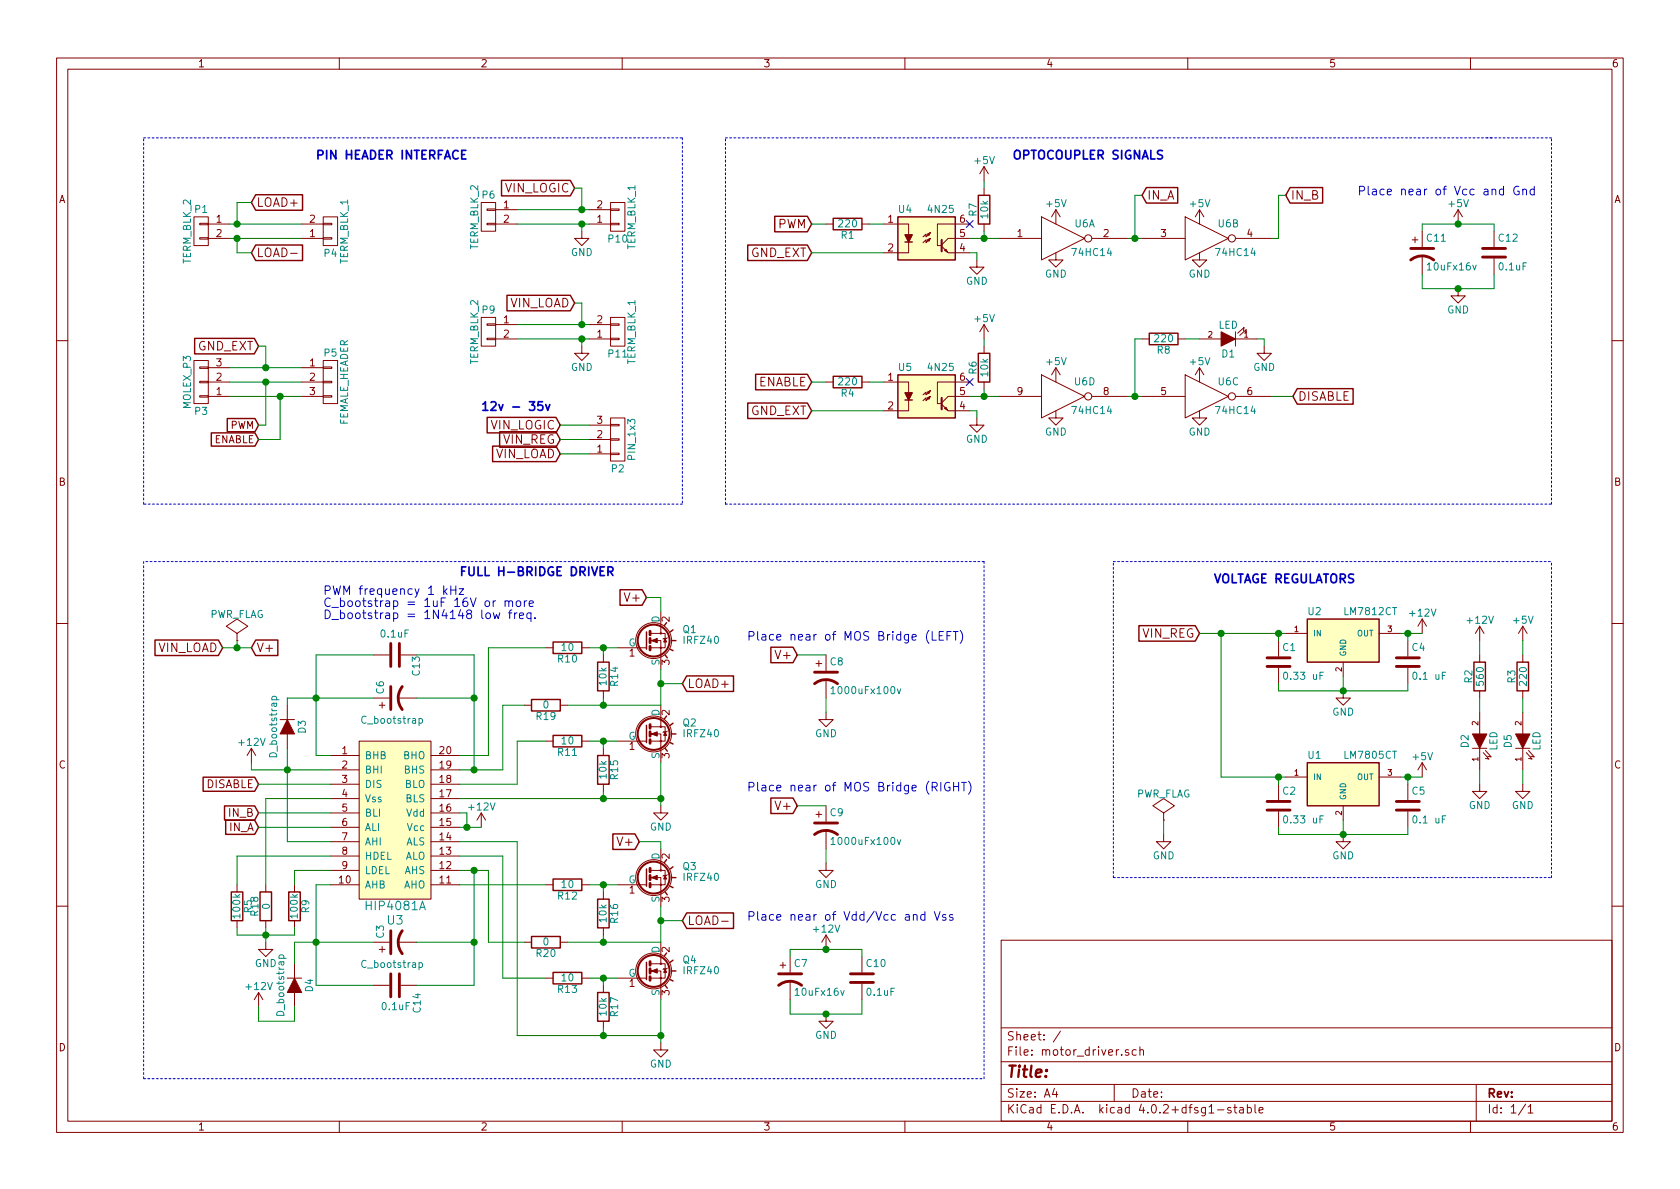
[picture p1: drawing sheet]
<svg xmlns="http://www.w3.org/2000/svg" width="297mm" height="210mm" viewBox="0 0 297 210" stroke-linecap="round" stroke-linejoin="round" font-family="sans-serif">
<g fill="none" stroke="#840000" stroke-width=".18">
<path d="M10 10.3h277v189.9h-277zM12 12.2h273v186.1h-273zM60 10.3v1.9M110 10.3v1.9M160 10.3v1.9M210 10.3v1.9M260 10.3v1.9M34.3 38.3h2.5v5.1h-2.5zM35.3 39.5h1.5v.2h-1.5zM36.8 39.6h3.8M53.3 39.6h3.8M57.1 39.5h1.6v.2h-1.6z"/>
<path d="M57.1 38.3h2.6v5.1h-2.6zM85.1 35.8h2.5v5.1h-2.5zM86.1 39.5h1.5v.2h-1.5zM86.1 37h1.5v.2h-1.5zM87.6 39.6h3.8M87.6 37.1h3.8M104.1 39.6h3.8M104.1 37.1h3.8M107.9 37h1.6v.2h-1.6zM107.9 39.5h1.6v.2h-1.6zM107.9 35.8h2.6v5.1h-2.6zM146 39.6h1.3"/>
<path d="M152.4 39.6h1.3M156.2 39.6h4.5v5.1h-4.5M171.4 39.6h-5.7v3.8h.7M174 29.5l-.8 1.2M174 29.5v2.5M174 33.3v1.2M174 39.6v1.3M174 29.5l.8 1.2M184.1 38.3l7.7 3.9-7.7 3.8zM186.7 37.1l-.8 1.2M186.7 37.1v2.5M186.7 37.1l.8 1.2"/>
<path d="M209.5 38.3l7.7 3.9-7.7 3.8zM212.1 37.1l-.8 1.2M212.1 37.1v2.5M212.1 37.1l.8 1.2M257.8 37.1l-.8 1.2M257.8 37.1v2.5M257.8 37.1l.8 1.2M35.3 42h1.5v.3h-1.5zM36.8 42.2h3.8M51.4 44.8h1.2M53.3 42.2h3.8M57.1 42h1.6v.3h-1.6z"/>
<path d="M85.1 56.1h2.5v5.1h-2.5zM86.1 59.8h1.5v.3h-1.5zM86.1 57.3h1.5v.2h-1.5zM87.6 59.9h3.8M87.6 57.4h3.8M102.9 40.9v1.3h1.2l-1.2 1.2-1.3-1.2h1.3M104.1 59.9h3.8M104.1 57.4h3.8M107.9 57.3h1.6v.2h-1.6zM107.9 59.8h1.6v.3h-1.6zM107.9 56.1h2.6v5.1h-2.6zM164 41.4l.5-.3-.3 .6z"/>
<path d="M164.5 41.1l-.8 .8v-.5l-.5 .5M164.5 42.2l-.3 .5-.2-.3 .5-.2-.8 .7v-.5l-.5 .5M166.5 43.6l1.1 1.1h3.8M167 44.3l.3-.2 .2 .5zM171.4 42.2h-3.8l-1.1 1.1M172.7 46v1.2h1.3l-1.3 1.3-1.3-1.3h1.3M174 57.4v2.5M174 57.4l-.8 1.3M174 57.4l.8 1.3M176.5 42.2h7.6M186.7 44.7v1.3h1.3l-1.3 1.2-1.3-1.2h1.3M193 42.2h6.4"/>
<path d="M201.9 42.2h7.6M201.9 59.9h1.3M208.3 59.9h1.2M212.1 44.7v1.3h1.3l-1.3 1.2-1.3-1.2h1.3M212.1 59.9h3.8M218.4 42.2h6.4M218.4 59.9h3.8M218.4 58.7v2.5M219.8 58.5l.2-.6-1.2 1M220.2 58.9l.1-.6-1.1 1M249.7 42.4h1M250.2 41.9v1"/>
<path d="M251.5 40.9v2.8M251.5 45.2v3.3M257.8 51v1.3h1.3l-1.3 1.3-1.3-1.3h1.3M264.2 40.9v2.8M264.2 45.7v2.8M10 60.2h2M34.3 63.7h2.5v7.7h-2.5zM35.3 64.9h1.5v.2h-1.5zM35.3 67.4h1.5v.3h-1.5zM35.3 70h1.5v.2h-1.5zM36.8 70.1h3.8M36.8 67.6h3.8"/>
<path d="M36.8 65h3.8M53.3 70.1h3.8M53.3 67.6h3.8M53.3 65h3.8M57.1 70h1.6v.2h-1.6zM57.1 67.4h1.6v.3h-1.6zM57.1 64.9h1.6v.2h-1.6zM57.1 63.7h2.6v7.7h-2.6zM102.9 61.2v1.3h1.2l-1.2 1.2-1.3-1.2h1.3M104.1 77.7h3.8M104.1 75.2h3.8M107.9 75.1h1.6v.2h-1.6z"/>
<path d="M107.9 77.6h1.6v.2h-1.6zM107.9 73.9h2.6v7.6h-2.6zM146 67.6h1.3M152.4 67.6h1.3M156.2 67.6h4.5v5h-4.5M164 69.3l.5-.2-.3 .5zM164.5 69.1l-.8 .7v-.5l-.5 .5M164.5 70.1l-.3 .5-.2-.2 .5-.3-.8 .8v-.5l-.5 .5M166.5 71.5l1.1 1.1h3.8M167 72.3l.3-.3 .2 .5zM171.4 67.6h-5.7v3.8h.7M171.4 70.1h-3.8l-1.1 1.1"/>
<path d="M172.7 73.9v1.3h1.3l-1.3 1.2-1.3-1.2h1.3M174 61.2v1.3M174 67.6v1.2M176.5 70.1h7.6M184.1 66.3l7.7 3.8-7.7 3.8zM186.7 72.6v1.3h1.3l-1.3 1.3-1.3-1.3h1.3M186.7 65v2.6M186.7 65l-.8 1.3M186.7 65l.8 1.3M193 70.1h6.4M201.9 70.1h7.6M209.5 66.3l7.7 3.8-7.7 3.8z"/>
<path d="M212.1 72.6v1.3h1.3l-1.3 1.3-1.3-1.3h1.3M212.1 65v2.6M212.1 65l-.8 1.3M212.1 65l.8 1.3M218.4 70.1h6.4M223.5 61.2v1.3h1.3l-1.3 1.2-1.3-1.2h1.3M285 60.2h2M104.1 80.3h3.8M107.9 80.1h1.6v.3h-1.6zM10 110.3h2M41.9 113.3h.1M41.9 112l1.9-1.3-1.9-1.2-1.9 1.2 1.9 1.3v1.3"/>
<path d="M66 115.8h2.8M70.9 115.8h2.8M96.5 114.5h1.3M102.9 114.5h1.2M106.7 115.8v1.3M109.2 114.5h5.1M115.1 114.5h1.7v3.9M116.8 108.2v3.8h-1.7M116.8 112h.8v2.5h-.8v-1.2h-1.7M118 112.8l-.8 .2M144.3 117.3h1M144.8 116.8v1.1"/>
<path d="M146 115.8v2.8M226.1 113.3v2.8M226.1 118.1v2.8M227.3 112h3.8M237.5 117.1v2.5M243.8 112h3.8M248.9 113.3v2.8M248.9 118.1v2.8M251.5 109.5v2.5M251.5 109.5l-.8 1.2M251.5 109.5l.7 1.2M261.6 110.7v2.6"/>
<path d="M261.6 115.8v1.3M261.6 110.7l-.7 1.3M261.6 110.7l.8 1.3M269.2 110.7v2.6M269.2 115.8v1.3M269.2 110.7l-.7 1.3M269.2 110.7l.8 1.3M285 110.3h2M44.4 132.3l-.7 1.3M44.4 132.3v2.6M44.4 132.3l.8 1.3M49.5 127.2h2.6"/>
<path d="M50.8 124.7v2.5M50.8 129.8v2.5M58.4 133.6h5.1M58.4 136.1h5.1M58.4 138.7h5.1M63.5 131.1h12.7v27.9h-12.7zM66 123.4h2.8M67.1 124.7h1M67.6 124.2v1M68.6 131.1h.1M70.4 123.4h3.3M76.2 133.6h5.1"/>
<path d="M76.2 136.1h5.1M76.2 138.7h5.1M92.7 124.7h1.3M96.5 131.1h1.3M99.1 124.7h1.2M102.9 131.1h1.2M106.7 122.2v1.2M106.7 132.3v1.3M106.7 138.7v1.2M109.2 131.1h5.1M115.1 131.1h1.7v3.8M116.8 124.7v3.8h-1.7"/>
<path d="M116.8 128.5h.8v2.6h-.8v-1.3h-1.7M118 129.3l-.8 .2M146 126v1.2h1.3l-1.3 1.3-1.2-1.3h1.2M146 120.1v3.3M226.1 138.7v2.8M227.3 137.4h3.8M237.5 122.2v1.2h1.3l-1.3 1.3-1.3-1.3h1.3M243.8 137.4h3.8M248.9 138.7v2.8M251.5 134.9v2.5M251.5 134.9l-.8 1.2M251.5 134.9l.7 1.2"/>
<path d="M260.3 132.3h2.6M261.6 138.7v1.2h1.3l-1.3 1.3-1.3-1.3h1.3M261.6 122.2v1.2M261.6 126v3.8M261.6 132.3v3.8M262.3 133.1l1 1.1-.7-.1M262.6 132.7l1.1 1.2-.7-.2M268 132.3h2.5M269.2 138.7v1.2h1.3l-1.3 1.3-1.2-1.3h1.2M269.2 122.2v1.2M269.2 126v3.8M269.2 132.3v3.8"/>
<path d="M269.9 133.1l1 1.1-.6-.1M270.3 132.7l1 1.2-.7-.2M41.9 156.5v1.2M47 156.5v1.2M52.1 156.5v1.2M58.4 141.2h5.1M58.4 143.8h5.1M58.4 146.3h5.1M58.4 148.8h5.1M58.4 151.4h5.1M58.4 153.9h5.1M58.4 156.5h5.1"/>
<path d="M76.2 141.2h5.1M76.2 143.8h5.1M76.2 146.3h5.1M76.2 148.8h5.1M76.2 151.4h5.1M76.2 153.9h5.1M76.2 156.5h5.1M85.1 143.8l-.8 1.2M85.1 143.8v2.5M85.1 143.8l.8 1.2M96.5 156.5h1.3M102.9 156.5h1.2"/>
<path d="M106.7 157.7v1.3M109.2 156.5h5.1M115.1 156.5h1.7v3.8M116.8 142.5v1.3h1.3l-1.3 1.2-1.2-1.2h1.2M116.8 150.1v3.8h-1.7M116.8 153.9h.8v2.6h-.8v-1.3h-1.7M118 154.7l-.8 .2M144.3 144h1M144.8 143.5v1M146 152.6v1.3h1.3l-1.3 1.3-1.2-1.3h1.2M146 142.5v2.8M146 146.8v3.3"/>
<path d="M205.7 147.6v1.2h1.3l-1.3 1.3-1.2-1.3h1.2M205.7 145h.1M205.7 143.8l1.9-1.3-1.9-1.3-1.9 1.3 1.9 1.3v1.2M226.1 143.5v2.8M237.5 147.6v1.2h1.3l-1.3 1.3-1.3-1.3h1.3M237.5 142.5v2.5M248.9 143.5v2.8M10 160.2h2M41.9 162.8v1.3M45.7 175.5l-.7 1.3M45.7 175.5v2.5M45.7 175.5l.8 1.3"/>
<path d="M47 166.6v1.3h1.3l-1.3 1.3-1.3-1.3h1.3M47 162.8v1.3M50.8 173h2.5M52.1 162.8v1.3M52.1 170.4v2.6M52.1 175.5v2.5M66 166.6h2.8M66 174.2h2.8M67.1 167.9h1M67.6 167.4v1M70.4 166.6h3.3M70.9 174.2h2.8"/>
<path d="M92.7 166.6h1.3M96.5 173h1.3M99.1 166.6h1.2M102.9 173h1.2M106.7 164.1v1.2M106.7 174.2v1.3M109.2 173h5.1M115.1 173h1.7v3.8M116.8 166.6v3.8h-1.7M116.8 170.4h.8v2.6h-.8v-1.3h-1.7M118 171.2l-.8 .2M127.6 162.9h1.2"/>
<path d="M137.9 170.7h1M138.4 170.2v1M139.7 169.2v2.8M139.7 173.5v3.3M146 179.3v1.3h1.3l-1.3 1.3-1.2-1.3h1.2M146 165.3v2.6M146 165.3l-.7 1.3M146 165.3l.8 1.3M152.4 169.2v2.8M152.4 174v2.8M177 166.3h108v32h-108zM285 160.2h2"/>
<path d="M60 198.3v1.9M106.7 180.6v1.3M110 198.3v1.9M116.8 184.4v1.3h1.3l-1.3 1.2-1.2-1.2h1.2M160 198.3v1.9M177 194.8h108M177 191.8h108M177 187.8h108M177 181.8h108M186.4 192.5l-.3 1h.9M186.8 193v1M187.5 182.3l-1.3 2"/>
<path d="M197 191.8v3M199.5 185.7a.37 .37 0 0 0-.5 .1v.2l.5 .2 .1 .1-.2 .3-.4-.1M200.9 185.7l-.4-.1-.3 .3 .1 .6 .2 .1 .4-.1M201.5 185.7l.3-.1 .3 .1 .1 .9M201.5 185.1v1.5M210 198.3v1.9M215.3 196.3h1.1M217.6 195.9a.37 .37 0 0 0-.6 .1l.1 .3 .5 .1 .1 .1-.2 .3-.5-.1M218.1 195.8h.6M218.3 195.3v1.3l.4 .2M219.2 195.9h.6v.9M219.8 196.2l-.4 .1-.3 .2 .3 .3 .4-.1"/>
<path d="M220.5 195.9l.5-.1 .3 .3-.2 .6h-.6M220.5 195.3v1.5M221.9 195.3v1.3l.2 .2M222.6 196.3l.7-.1v-.3l-.5-.1-.2 .2 .1 .7h.6M260 198.3v1.9M261 191.8v6.5M269.7 195.2l-1.2 2M270.2 195.8l.4-.5v1.5M270.2 196.8h.8"/>
<circle cx="192.4" cy="42.2" r=".63"/>
<circle cx="217.8" cy="42.2" r=".63"/>
<circle cx="192.4" cy="70.1" r=".63"/>
<circle cx="217.8" cy="70.1" r=".63"/>
<circle cx="115.6" cy="113.3" r="3.2"/>
<circle cx="116.8" cy="112" r=".13"/>
<circle cx="116.8" cy="114.5" r=".13"/>
<circle cx="115.6" cy="129.8" r="3.2"/>
<circle cx="116.8" cy="128.5" r=".13"/>
<circle cx="116.8" cy="131.1" r=".13"/>
<circle cx="115.6" cy="155.2" r="3.2"/>
<circle cx="116.8" cy="156.5" r=".13"/>
<circle cx="116.8" cy="153.9" r=".13"/>
<circle cx="115.6" cy="171.7" r="3.2"/>
<circle cx="116.8" cy="173" r=".13"/>
<circle cx="116.8" cy="170.4" r=".13"/>
</g>
<g fill="#ffffc2" stroke="#ffffc2" stroke-width=".18">
<path d="M63.5 131.1h12.7v27.9h-12.7z"/>
<path d="M158.7 38.3h10.2v7.7h-10.2z"/>
<path d="M158.7 66.3h10.2v7.6h-10.2z"/>
<path d="M231.1 134.9h12.7v7.6h-12.7z"/>
<path d="M231.1 109.5h12.7v7.6h-12.7z"/>
</g>
<g fill="none" stroke="#840000" stroke-width=".25">
<path d="M45.2 34.4h8.3v2.8h-8.3l-.8-1.4zM88.7 31.9h12.1l.8 1.4-.8 1.3h-12.1zM137 38.2h5.7l.8 1.4-.8 1.4h-5.7zM147.3 38.6h5.1v2h-5.1zM158.7 38.3h10.2v7.7h-10.2zM173 34.5h2v5.1h-2zM202.7 33.2h5.5v2.7h-5.5l-.8-1.4zM228.1 33.2h5.8v2.7h-5.8l-.8-1.4zM34.4 59.8h10.6l.7 1.4-.7 1.4h-10.6zM45.2 43.3h8.3v2.8h-8.3l-.8-1.4zM89.6 52.2h11.2l.8 1.4-.8 1.4h-11.2zM132.2 43.3h10.5l.8 1.4-.8 1.4h-10.5z"/>
<path d="M160 42.8h1.3M203.2 58.9h5.1v2.1h-5.1zM37.4 76.5h7.7l.6 1.2-.6 1.2h-7.7zM40.2 74h4.9l.6 1.2-.6 1.1h-4.9zM86.1 73.8h12.2l.8 1.4-.8 1.3h-12.2zM87.1 78.9h11.2l.8 1.4-.8 1.3h-11.2zM88.3 76.3h10l.8 1.4-.8 1.4h-10zM132.2 71.3h10.5l.8 1.3-.8 1.4h-10.5zM133.6 66.2h9.1l.8 1.4-.8 1.3h-9.1zM147.3 66.5h5.1v2.1h-5.1zM158.7 66.3h10.2v7.6h-10.2zM160 70.7h1.3"/>
<path d="M173 62.5h2v5.1h-2zM229.4 68.7h9.8v2.8h-9.8l-.8-1.4zM27.4 113.2h11.2l.8 1.3-.8 1.4h-11.2zM45.2 113.2h3.9v2.7h-3.9l-.8-1.4zM97.8 113.5h5.1v2.1h-5.1zM105.7 117.1h2v5.1h-2zM109.6 104.3h3.9l.8 1.4-.8 1.3h-3.9zM114.3 111.8v3M117.6 115.8l.4 .5M117.9 110.1l-.4 .5M118.5 114.8l.5 .3M118.7 113.3h.8"/>
<path d="M119 111.4l-.5 .4M121.4 119.5h8.3v2.8h-8.3l-.8-1.4zM136.3 114.4h3.9l.8 1.4-.8 1.4h-3.9zM201.4 110.6h9.9l.8 1.4-.8 1.4h-9.9zM231.1 109.5h12.7v7.6h-12.7zM260.6 117.1h2v5.1h-2zM268.2 117.1h2.1v5.1h-2.1zM35.9 137.4h9.1l.7 1.3-.7 1.2h-9.1zM94 123.7h5.1v2h-5.1zM97.8 130h5.1v2.1h-5.1zM105.7 133.6h2v5.1h-2zM114.3 128.3v3"/>
<path d="M117.6 132.3l.4 .5M117.9 126.6l-.4 .5M118.5 131.3l.5 .3M118.7 129.8h.8M119 127.9l-.5 .4M231.1 134.9h12.7v7.6h-12.7zM39.7 142.5h5.3l.7 1.3-.7 1.2h-5.3zM39.9 145.1h5.1l.7 1.2-.7 1.2h-5.1zM40.9 157.7h2v5.1h-2zM46 157.7h2v5.1h-2zM51.1 157.7h2v5.1h-2zM97.8 155.4h5.1v2.1h-5.1z"/>
<path d="M105.7 159h2v5.1h-2zM108.4 147.5h3.9l.7 1.3-.7 1.4h-3.9zM114.3 153.7v3M117.6 157.7l.4 .5M117.9 152l-.4 .5M118.5 156.7l.5 .3M118.7 155.2h.8M119 153.3l-.5 .4M136.3 141.1h3.9l.8 1.4-.8 1.4h-3.9zM94 165.6h5.1v2h-5.1zM97.8 172h5.1v2h-5.1zM105.7 175.5h2v5.1h-2z"/>
<path d="M114.3 170.2v3M117.6 174.2l.4 .5M117.9 168.5l-.4 .5M118.5 173.2l.5 .3M118.7 171.7h.8M119 169.8l-.5 .4M121.4 161.4h8.3v2.8h-8.3l-.8-1.4z"/>
</g>
<path d="M82.4 26.6h-.8v1.5h.8M95.9 71h-.7l-.1 .8 .2-.2 .5 .1 .2 .2v.4l-.3 .3h-.4l-.2-.2M96.5 71.5l.4 1.1 .3-1.1M107.5 101.1l.7-.1 .2-.2-.1-.4-.2-.2h-.6v1.6M107.9 101.1l.5 .7" fill="none" stroke="#0000c2" stroke-width=".3"/>
<g fill="none" stroke="#840000" stroke-width=".51">
<path d="M249.4 46a3.3 3.3 0 0 1 4.1 0M249.4 43.9h4.1M262.1 43.9h4.1M262.1 45.5h4.1M69.1 113.8v4.1M70.6 113.8v4.1M114.9 111.6v.7M114.9 112.9v.8M114.9 114.3v.6M144 118.9h4.1M224 117.9h4.1M224 116.3h4.1"/>
<path d="M246.9 117.9h4.1M246.9 116.3h4.1M69.1 121.4v4.1M71.1 121.4a3.3 3.3 0 0 0 0 4.1M114.9 128.1v.7M114.9 129.4v.8M114.9 130.8v.6M144 120.9a3.3 3.3 0 0 1 4.1 0M114.9 153.5v.7M114.9 154.8v.8M114.9 156.2v.6M144 147.6a3.3 3.3 0 0 1 4.1 0"/>
<path d="M144 145.5h4.1M224 143.3h4.1M224 141.7h4.1M246.9 143.3h4.1M246.9 141.7h4.1M69.1 164.6v4.1M69.1 172.2v4.1M70.6 172.2v4.1M71.1 164.6a3.3 3.3 0 0 0 0 4.1M114.9 170v.7M114.9 171.3v.8M114.9 172.7v.6"/>
<path d="M137.7 174.2a3.3 3.3 0 0 1 4 0M137.7 172.2h4M150.4 172.2h4M150.4 173.7h4"/>
</g>
<g fill="none" stroke="#008484" stroke-width=".18">
<path d="M260.4 46.9l.3 .8 .3-.8M234 118.9h-.6v1.2M48.1 123.7v-.3l.2-.3 .5 .2v.4M74.1 127.1l.3-.1 .3 .3-.1 .5h-.5M146.9 121.8l.4-.4v1.3M146.9 122.7h.8M158.6 121.8l.4 .9 .3-.9M146.9 148.4l.4-.3v1.2M146.9 149.3h.8M158.6 148.5l.4 .8 .3-.8M234 144.3h-.6v1.2M49.4 169.5l-.1-.4 .3-.2 .5 .1v.5"/>
<path d="M74.1 170.3l.3-.1 .3 .3-.1 .5h-.5M148.6 175.2l.3 .8 .4-.8"/>
</g>
<g fill="#840000" stroke="#840000" stroke-width=".18">
<path d="M50.8 127.2l1.3 2.6h-2.6z"/>
<path d="M52.1 173l1.2 2.5h-2.5z"/>
<path d="M215.9 58.7l2.5 1.2-2.5 1.3z"/>
<path d="M260.3 129.8h2.6l-1.3 2.5z"/>
<path d="M268 129.8h2.5l-1.3 2.5z"/>
<path d="M117.6 171.3l.3 .7h-.6z"/>
<path d="M115.2 171.7l1-.4v.8z"/>
<path d="M117.6 154.8l.3 .6h-.6z"/>
<path d="M115.2 155.2l1-.4v.8z"/>
<path d="M117.6 129.4l.3 .6h-.6z"/>
<path d="M115.2 129.8l1-.4v.8z"/>
<path d="M117.6 112.9l.3 .6h-.6z"/>
<path d="M115.2 113.3l1-.4v.8z"/>
</g>
<g fill="none" stroke="#0000c2" stroke-width=".18">
<path d="M268.5 33a.71 .71 0 0 0-.9 .7 .71 .71 0 0 0 .9 .7l.1-.6h-.3M269.2 33.6l.1-.1a.36 .36 0 0 1 .6 .2v.8M269.2 33.4v1.1M271.3 33.5a.48 .48 0 0 0-.7 .1v.7a.48 .48 0 0 0 .7 .1M271.3 32.9v1.6M78.6 104.5l.4 .6M79 104.1l-.5 .6M79.7 103.6v1.5M79.7 104.3h.9M80.6 103.6v1.5M81.2 104.1h.8l-.8 1h.8M87.2 108.4l.3 1 .3-.7 .3 .7 .3-1"/>
<path d="M89.3 106.4l.1-.1a.36 .36 0 0 1 .6 .2v.8M89.3 106.2v1.1M89.9 108.4h.6M90 106.5a.35 .35 0 0 1 .3-.3 .35 .35 0 0 1 .3 .3v.8M90.5 107.9h-.3l-.1 .2v1.3M91 108.4v1M91.3 106.4l.3-.2 .4 .2 .1 .6-.2 .2-.3 .1-.3-.2zM91.4 108.4l-.3 .1-.1 .2M91.8 108.9l.8-.2-.1-.2-.4-.1-.3 .2 .1 .7h.6M92.7 106.2v1.1M93.1 106.2l-.2 .1-.2 .2M93.6 106.8l.7-.2-.1-.3-.4-.1-.2 .3v.7h.6"/>
<path d="M93.9 108.5a.48 .48 0 0 0-.7 0v.7a.48 .48 0 0 0 .7 .1M93.9 108.4v1.5M94.6 109.2v.2M164.8 111.7v1.5h.8M166.1 112.4h.5M166.8 111.7h-.7v1.5h.7M167.4 112.4h.5M168.2 111.7h-.8v1.5M168.5 111.7h.9M169 111.7v1.5M169.8 111.5a1.75 1.75 0 0 1 0 2.3M166.3 138.3v1.6"/>
<path d="M167.9 138.4a.71 .71 0 0 0-.9 .7 .71 .71 0 0 0 .9 .7l.1-.6h-.3M168.6 138.3v1.6M168.6 139.1h.9M169.5 138.3v1.6M170 138.3h.9M170.4 138.3v1.6M171.2 138.1a1.75 1.75 0 0 1 0 2.4M161.5 161.9l.1-.1a.36 .36 0 0 1 .6 .1v.8M163.5 161.8a.48 .48 0 0 0-.6 .1v.7a.48 .48 0 0 0 .6 .1M163.5 161.2v1.5M165.2 161.2l.5 1.5 .5-1.5M167.2 161.8l-.3-.1-.3 .2 .1 .2 .5 .2v.4h-.6"/>
<path d="M168.5 161.8l-.4-.1-.2 .2v.2l.6 .2v.4h-.6"/>
</g>
<g fill="none" stroke="#840000" stroke-width=".36">
<path d="M166.5 42.4v2M166.5 70.4v2"/>
<circle cx="115.6" cy="113.3" r="2.82"/>
<circle cx="115.6" cy="129.8" r="2.82"/>
<circle cx="115.6" cy="155.2" r="2.82"/>
<circle cx="115.6" cy="171.7" r="2.82"/>
</g>
<g fill="#840000" stroke="#840000" stroke-width=".25">
<path d="M160 41.5h1.3l-.6 1.3z"/>
<path d="M160 69.5h1.3l-.6 1.2z"/>
</g>
<path d="M170.8 39l1.3 1.2M172.1 39l-1.3 1.2M170.8 66.9l1.3 1.3M172.1 66.9l-1.3 1.3" fill="none" stroke="#000084" stroke-width=".18"/>
<g fill="none" stroke="#008400" stroke-width=".18">
<path d="M40.6 39.6h12.7M44.4 35.8h-2.5v3.8M91.4 39.6h12.7M91.4 37.1h12.7M101.6 33.3h1.3v3.8M102.9 39.6v1.3M143.5 39.6h2.5M153.7 39.6h2.5M174 32v1.3M201.9 34.5h-1.2v7.7M227.3 34.5h-1.2v7.7h-1.3M40.6 42.2h12.7"/>
<path d="M41.9 42.2v2.5h2.5M91.4 59.9h12.7M91.4 57.4h12.7M101.6 53.6h1.3v3.8M102.9 59.9v1.3M143.5 44.7h12.7M171.4 44.7h1.3v1.3M171.4 42.2h5.1M174 40.9v1.3M174 59.9v1.3M199.4 42.2h2.5M201.9 59.9h-1.2v10.2"/>
<path d="M209.5 59.9h2.6M222.2 59.9h1.3v1.3M251.5 40.9v-1.3h12.7v1.3M251.5 48.5v2.5h12.7v-2.5M40.6 70.1h12.7M40.6 65h12.7M40.6 67.6h12.7M45.7 61.2h1.3v3.8M47 67.6v7.6h-1.3M49.5 70.1v7.6h-3.8M99.1 77.7h5M99.1 75.2h5"/>
<path d="M143.5 72.6h12.7M143.5 67.6h2.5M153.7 67.6h2.5M171.4 72.6h1.3v1.3M171.4 70.1h5.1M174 68.8v1.3M199.4 70.1h2.5M224.8 70.1h3.8M99.1 80.3h5M39.4 114.5h5M41.9 113.3v1.2M66 115.8h-10.1v17.8h2.5"/>
<path d="M73.7 115.8h10.1v20.3M96.5 114.5h-10.1v19.1h-5.1M104.1 114.5h5.1M106.7 114.5v1.3M114.3 105.7h2.5v2.5M116.8 118.4v6.3h-16.5M141 115.8h5M212.1 112h15.2M215.9 112v25.4h11.4M226.1 112v1.3M237.5 119.6v2.6M247.6 112h3.9"/>
<path d="M248.9 112v1.3M261.6 113.3v2.5M269.2 113.3v2.5M44.4 134.9v1.2h14M45.7 138.7h12.7M50.8 132.3v16.5h7.6M66 123.4h-15.2v1.3M73.7 123.4h10.1M92.7 124.7h-3.8v11.4h-7.6M96.5 131.1h-5.1v7.6h-10.1M104.1 131.1h5.1M106.7 123.4v1.3"/>
<path d="M106.7 131.1v1.2M106.7 139.9v1.3M116.8 120.9h3.8M116.8 134.9v7.6M146 123.4v2.6M226.1 120.9v1.3h22.8v-1.3M226.1 137.4v1.3M247.6 137.4h3.9M248.9 137.4v1.3M261.6 123.4v2.6M261.6 136.1v2.6M269.2 123.4v2.6"/>
<path d="M269.2 136.1v2.6M45.7 146.3h12.7M45.7 143.8h12.7M58.4 156.5h-2.5v17.7h10.1M58.4 153.9h-6.3v2.6M58.4 151.4h-16.5v5.1M58.4 141.2h-11.4v15.3M81.3 153.9h5.1v12.7h6.3M81.3 156.5h15.2M81.3 151.4h7.6v21.6h7.6M81.3 148.8h10.1v34.3h25.4M81.3 141.2h35.5"/>
<path d="M81.3 146.3h3.8M81.3 143.8h1.2v2.5M83.8 153.9v20.3h-10.1M104.1 156.5h5.1M106.7 156.5v1.2M113 148.8h3.8v1.3M141 142.5h5M146 150.1v2.5M205.7 145v2.6M226.1 146.3v1.3h22.8v-1.3M237.5 145v2.6M41.9 164.1v1.2h10.2v-1.2"/>
<path d="M45.7 178v2.6h6.4v-2.6M47 164.1v2.5M66 166.6h-13.9v3.8M73.7 166.6h10.1M104.1 173h5.1M106.7 165.3v1.3M106.7 173v1.2M116.8 160.3v6.3h-16.5M116.8 176.8v7.6M116.8 162.8h3.8M139.7 169.2v-1.3h12.7v1.3M139.7 176.8v2.5h12.7v-2.5"/>
<path d="M106.7 181.9v1.2"/>
</g>
<g fill="none" stroke="#0000c2" stroke-width=".18" stroke-dasharray=".3 .4">
<path d="M25.4 24.4h95.2M120.6 24.4v64.7M128.3 24.4h135.9M274.3 24.4h-11.4M25.4 99.3v91.4M25.4 89.1v-64.7M120.6 89.1h-95.2M128.3 89.1v-64.7M128.3 89.1h146M174 99.3h-148.6M196.8 99.3h77.5M274.3 89.1v-64.7"/>
<path d="M196.8 155.2v-55.9M196.8 155.2h77.5M274.3 155.2v-55.9M25.4 190.7h148.6M174 190.7v-91.4"/>
</g>
<g fill="#008400" stroke="#008400" stroke-width=".25">
<circle cx="116.8" cy="120.9" r=".51"/>
<circle cx="106.7" cy="114.5" r=".51"/>
<circle cx="106.7" cy="124.7" r=".51"/>
<circle cx="106.7" cy="131.1" r=".51"/>
<circle cx="106.7" cy="141.2" r=".51"/>
<circle cx="106.7" cy="183.1" r=".51"/>
<circle cx="106.7" cy="166.6" r=".51"/>
<circle cx="106.7" cy="173" r=".51"/>
<circle cx="116.8" cy="183.1" r=".51"/>
<circle cx="116.8" cy="162.8" r=".51"/>
<circle cx="55.9" cy="166.6" r=".51"/>
<circle cx="83.8" cy="166.6" r=".51"/>
<circle cx="106.7" cy="156.5" r=".51"/>
<circle cx="116.8" cy="141.2" r=".51"/>
<circle cx="83.8" cy="123.4" r=".51"/>
<circle cx="55.9" cy="123.4" r=".51"/>
<circle cx="174" cy="70.1" r=".51"/>
<circle cx="174" cy="42.2" r=".51"/>
<circle cx="49.5" cy="70.1" r=".51"/>
<circle cx="41.9" cy="39.6" r=".51"/>
<circle cx="41.9" cy="42.2" r=".51"/>
<circle cx="102.9" cy="39.6" r=".51"/>
<circle cx="102.9" cy="37.1" r=".51"/>
<circle cx="102.9" cy="59.9" r=".51"/>
<circle cx="102.9" cy="57.4" r=".51"/>
<circle cx="47" cy="65" r=".51"/>
<circle cx="47" cy="67.6" r=".51"/>
<circle cx="41.9" cy="114.5" r=".51"/>
<circle cx="200.7" cy="70.1" r=".51"/>
<circle cx="200.7" cy="42.2" r=".51"/>
<circle cx="47" cy="165.3" r=".51"/>
<circle cx="82.6" cy="146.3" r=".51"/>
<circle cx="146.1" cy="167.9" r=".51"/>
<circle cx="146.1" cy="179.3" r=".51"/>
<circle cx="257.8" cy="51" r=".51"/>
<circle cx="257.8" cy="39.6" r=".51"/>
<circle cx="237.5" cy="147.6" r=".51"/>
<circle cx="237.5" cy="122.2" r=".51"/>
<circle cx="215.9" cy="112" r=".51"/>
<circle cx="50.8" cy="136.1" r=".51"/>
<circle cx="83.8" cy="153.9" r=".51"/>
<circle cx="83.8" cy="136.1" r=".51"/>
<circle cx="226.1" cy="137.4" r=".51"/>
<circle cx="226.1" cy="112" r=".51"/>
<circle cx="248.9" cy="112" r=".51"/>
<circle cx="248.9" cy="137.4" r=".51"/>
</g>
<text font-size="2.8" fill="#840000" x="178" y="190.5">Title:</text>
<g font-size="2.1" fill="#0000c2">
<text x="55.9" y="28.2">PIN HEADER INTERFACE</text>
<text x="179.1" y="28.2">OPTOCOUPLER SIGNALS</text>
<text x="240" y="34.5">Place near of Vcc and Gnd</text>
<text x="85.1" y="72.6">12v - 35v</text>
<text x="81.3" y="101.8">FULL H-BRIDGE DRIVER</text>
<text x="57.1" y="105.2">PWM frequency 1 kHz</text>
<text x="57.1" y="107.3">C_bootstrap = 1uF 16V or more</text>
<text x="214.6" y="103.1">VOLTAGE REGULATORS</text>
<text x="57.1" y="109.5">D_bootstrap = 1N4148 low freq.</text>
<text x="132.1" y="113.3">Place near of MOS Bridge (LEFT)</text>
<text x="132.1" y="139.9">Place near of MOS Bridge (RIGHT)</text>
<text x="132.1" y="162.8">Place near of Vdd/Vcc and Vss</text>
</g>
<g font-size="2.1" fill="#840000">
<text x="89.3" y="34">VIN_LOGIC</text>
<text x="202.8" y="35.3">IN_A</text>
<text x="228.2" y="35.3">IN_B</text>
<text x="45.4" y="36.6">LOAD+</text>
<text x="137.4" y="40.4">PWM</text>
<text x="45.4" y="45.5">LOAD-</text>
<text x="132.6" y="45.5">GND_EXT</text>
<text x="89.9" y="54.4">VIN_LOAD</text>
<text x="34.8" y="62">GND_EXT</text>
<text x="133.9" y="68.3">ENABLE</text>
<text x="229.5" y="70.9">DISABLE</text>
<text x="86.7" y="75.9">VIN_LOGIC</text>
<text x="132.6" y="73.4">GND_EXT</text>
<text x="87.4" y="81">VIN_LOAD</text>
<text x="88.8" y="78.5">VIN_REG</text>
<text x="110.7" y="106.4">V+</text>
<text x="201.9" y="112.8">VIN_REG</text>
<text x="27.7" y="115.3">VIN_LOAD</text>
<text x="45.4" y="115.3">V+</text>
<text x="137.4" y="116.6">V+</text>
<text x="121.6" y="121.7">LOAD+</text>
<text x="137.4" y="143.3">V+</text>
<text x="109.4" y="149.6">V+</text>
<text x="121.6" y="163.6">LOAD-</text>
<text x="178" y="184">Sheet: /</text>
<text x="178" y="186.7">File: motor_driver.sch</text>
<text x="178" y="196.9">KiCad E.D.A. kicad 4.0.2+dfsg1-stable</text>
<text x="178" y="194.1">Size: A4</text>
<text x="200" y="194.1">Date:</text>
<text x="263" y="194.1">Rev:</text>
<text x="263" y="196.9">Id: 1/1</text>
</g>
<g font-size="2.1" fill="#008484">
<text x="65" y="161">HIP4081A</text>
<text x="68.5" y="163.5">U3</text>
</g>
<g font-size="1.9" fill="#840000">
<text x="36.3" y="139.4">DISABLE</text>
<text x="40.5" y="147">IN_A</text>
<text x="40.5" y="144.4">IN_B</text>
</g>
<g font-size="1.8" fill="#840000">
<text x="35" y="11.9">1</text>
<text x="85" y="11.9">2</text>
<text x="135" y="11.9">3</text>
<text x="185" y="11.9">4</text>
<text x="235" y="11.9">5</text>
<text x="285" y="11.9">6</text>
<text x="10.4" y="35.9">A</text>
<text x="285.4" y="35.9">A</text>
<text x="38.3" y="39.4">1</text>
<text x="38.3" y="41.9">2</text>
<text x="54.8" y="41.9">1</text>
<text x="54.8" y="39.4">2</text>
<text x="89.1" y="36.8">1</text>
<text x="89.1" y="39.4">2</text>
<text x="105.6" y="39.4">1</text>
<text x="105.6" y="36.8">2</text>
<text x="157" y="39.4">1</text>
<text x="169.7" y="41.9">5</text>
<text x="169.7" y="39.4">6</text>
<text x="179.9" y="41.9">1</text>
<text x="195.1" y="41.9">2</text>
<text x="205.3" y="41.9">3</text>
<text x="220.5" y="41.9">4</text>
<text x="157" y="44.4">2</text>
<text x="169.7" y="44.4">4</text>
<text x="89.1" y="57.1">1</text>
<text x="89.1" y="59.7">2</text>
<text x="105.6" y="59.7">1</text>
<text x="105.6" y="57.1">2</text>
<text x="38.3" y="64.8">3</text>
<text x="54.8" y="64.8">1</text>
<text x="38.3" y="69.8">1</text>
<text x="38.3" y="67.3">2</text>
<text x="54.8" y="67.3">2</text>
<text x="54.8" y="69.8">3</text>
<text x="157" y="67.3">1</text>
<text x="169.7" y="69.8">5</text>
<text x="169.7" y="67.3">6</text>
<text x="179.9" y="69.8">9</text>
<text x="195.1" y="69.8">8</text>
<text x="205.3" y="69.8">5</text>
<text x="220.5" y="69.8">6</text>
<text x="40.6" y="75.8">PWM</text>
<text x="105.6" y="77.5">2</text>
<text x="105.6" y="74.9">3</text>
<text x="157" y="72.4">2</text>
<text x="169.7" y="72.4">4</text>
<text x="37.7" y="78.4">ENABLE</text>
<text x="105.6" y="80">1</text>
<text x="10.4" y="85.9">B</text>
<text x="285.4" y="85.9">B</text>
<text x="118.4" y="110" transform="rotate(-90 118.4 110)">2</text>
<text x="111.3" y="116.1">1</text>
<text x="118.4" y="117.6" transform="rotate(-90 118.4 117.6)">3</text>
<text x="118.4" y="126.5" transform="rotate(-90 118.4 126.5)">2</text>
<text x="10.4" y="135.9">C</text>
<text x="60.5" y="133.3">1</text>
<text x="60.5" y="135.9">2</text>
<text x="77.8" y="133.3">20</text>
<text x="77.8" y="135.9">19</text>
<text x="111.3" y="132.6">1</text>
<text x="118.4" y="134.1" transform="rotate(-90 118.4 134.1)">3</text>
<text x="285.4" y="135.9">C</text>
<text x="60.5" y="138.4">3</text>
<text x="60.5" y="141">4</text>
<text x="60.5" y="143.5">5</text>
<text x="77.8" y="143.5">16</text>
<text x="77.8" y="141">17</text>
<text x="77.8" y="138.4">18</text>
<text x="60.5" y="146">6</text>
<text x="60.5" y="148.6">7</text>
<text x="77.8" y="148.6">14</text>
<text x="77.8" y="146">15</text>
<text x="60.5" y="151.1">8</text>
<text x="60.5" y="153.7">9</text>
<text x="77.8" y="153.7">12</text>
<text x="77.8" y="151.1">13</text>
<text x="118.4" y="151.9" transform="rotate(-90 118.4 151.9)">2</text>
<text x="60" y="156.2">10</text>
<text x="77.8" y="156.2">11</text>
<text x="111.3" y="158">1</text>
<text x="118.4" y="159.5" transform="rotate(-90 118.4 159.5)">3</text>
<text x="118.4" y="168.4" transform="rotate(-90 118.4 168.4)">2</text>
<text x="111.3" y="174.5">1</text>
<text x="118.4" y="176" transform="rotate(-90 118.4 176)">3</text>
<text x="10.4" y="185.9">D</text>
<text x="285.4" y="185.9">D</text>
<text x="35" y="199.9">1</text>
<text x="85" y="199.9">2</text>
<text x="135" y="199.9">3</text>
<text x="185" y="199.9">4</text>
<text x="235" y="199.9">5</text>
<text x="285" y="199.9">6</text>
</g>
<g font-size="1.8" fill="#008484">
<text x="172.4" y="29">+5V</text>
<text x="85.3" y="35.1">P6</text>
<text x="34.5" y="37.6">P1</text>
<text x="148.4" y="40.2">220</text>
<text x="158.9" y="37.6">U4</text>
<text x="164.2" y="37.6">4N25</text>
<text x="172.7" y="38.2" transform="rotate(-90 172.7 38.2)">R7</text>
<text x="174.7" y="38.6" transform="rotate(-90 174.7 38.6)">10k</text>
<text x="185.1" y="36.6">+5V</text>
<text x="190" y="40.2">U6A</text>
<text x="210.5" y="36.6">+5V</text>
<text x="215.4" y="40.2">U6B</text>
<text x="256.2" y="36.6">+5V</text>
<text x="33.7" y="46.7" transform="rotate(-90 33.7 46.7)">TERM_BLK_2</text>
<text x="57.4" y="45.4">P4</text>
<text x="61.5" y="46.7" transform="rotate(-90 61.5 46.7)">TERM_BLK_1</text>
<text x="84.5" y="44.1" transform="rotate(-90 84.5 44.1)">TERM_BLK_2</text>
<text x="100.9" y="45.3">GND</text>
<text x="107.6" y="42.9">P10</text>
<text x="112.3" y="44.1" transform="rotate(-90 112.3 44.1)">TERM_BLK_1</text>
<text x="148.7" y="42.2">R1</text>
<text x="189.8" y="45.3">74HC14</text>
<text x="215.2" y="45.3">74HC14</text>
<text x="252.3" y="42.7">C11</text>
<text x="252.6" y="47.8">10uFx16v</text>
<text x="265" y="42.7">C12</text>
<text x="265.1" y="47.8">0.1uF</text>
<text x="170.8" y="50.3">GND</text>
<text x="184.7" y="49.1">GND</text>
<text x="210.1" y="49.1">GND</text>
<text x="85.3" y="55.4">P9</text>
<text x="172.4" y="56.9">+5V</text>
<text x="215.4" y="58.1">LED</text>
<text x="255.9" y="55.4">GND</text>
<text x="57.4" y="63">P5</text>
<text x="84.5" y="64.5" transform="rotate(-90 84.5 64.5)">TERM_BLK_2</text>
<text x="100.9" y="65.6">GND</text>
<text x="107.6" y="63.2">P11</text>
<text x="112.3" y="64.5" transform="rotate(-90 112.3 64.5)">TERM_BLK_1</text>
<text x="158.9" y="65.6">U5</text>
<text x="164.2" y="65.6">4N25</text>
<text x="185.1" y="64.6">+5V</text>
<text x="204.3" y="60.5">220</text>
<text x="204.6" y="62.5">R8</text>
<text x="210.5" y="64.6">+5V</text>
<text x="216.1" y="63.2">D1</text>
<text x="221.6" y="65.6">GND</text>
<text x="148.4" y="68.1">220</text>
<text x="148.7" y="70.1">R4</text>
<text x="172.7" y="66.1" transform="rotate(-90 172.7 66.1)">R6</text>
<text x="174.7" y="66.5" transform="rotate(-90 174.7 66.5)">10k</text>
<text x="190" y="68.1">U6D</text>
<text x="215.4" y="68.1">U6C</text>
<text x="33.7" y="72.3" transform="rotate(-90 33.7 72.3)">MOLEX_P3</text>
<text x="34.5" y="73.3">P3</text>
<text x="61.5" y="75.4" transform="rotate(-90 61.5 75.4)">FEMALE_HEADER</text>
<text x="184.7" y="77">GND</text>
<text x="189.8" y="73.2">74HC14</text>
<text x="210.1" y="77">GND</text>
<text x="215.2" y="73.2">74HC14</text>
<text x="108.2" y="83.5">P2</text>
<text x="112.3" y="81.1" transform="rotate(-90 112.3 81.1)">PIN_1x3</text>
<text x="170.8" y="78.3">GND</text>
<text x="37" y="109.3">PWR_FLAG</text>
<text x="67.4" y="112.7">0.1uF</text>
<text x="116.6" y="110.1" transform="rotate(-90 116.6 110.1)">D</text>
<text x="120.8" y="111.9">Q1</text>
<text x="121" y="113.8">IRFZ40</text>
<text x="231.3" y="108.8">U2</text>
<text x="237.8" y="108.8">LM7812CT</text>
<text x="249.4" y="109">+12V</text>
<text x="259.5" y="110.3">+12V</text>
<text x="267.6" y="110.3">+5V</text>
<text x="74.2" y="119.4" transform="rotate(-90 74.2 119.4)">C13</text>
<text x="98.7" y="117.1">R10</text>
<text x="99.4" y="115.1">10</text>
<text x="111.1" y="114.3">G</text>
<text x="116.6" y="117.7" transform="rotate(-90 116.6 117.7)">S</text>
<text x="146.8" y="117.6">C8</text>
<text x="226.8" y="115.1">C1</text>
<text x="249.7" y="115.1">C4</text>
<text x="67.9" y="122.7" transform="rotate(-90 67.9 122.7)">C6</text>
<text x="96" y="125.3">0</text>
<text x="107.2" y="121.1" transform="rotate(-90 107.2 121.1)">10k</text>
<text x="109.3" y="121.3" transform="rotate(-90 109.3 121.3)">R14</text>
<text x="147.5" y="122.7">1000uFx100v</text>
<text x="227.4" y="120.2">0.33 uF</text>
<text x="250.1" y="120.2">0.1 uF</text>
<text x="260.3" y="120.7" transform="rotate(-90 260.3 120.7)">R2</text>
<text x="262.3" y="121.1" transform="rotate(-90 262.3 121.1)">560</text>
<text x="267.9" y="120.7" transform="rotate(-90 267.9 120.7)">R3</text>
<text x="270" y="121.1" transform="rotate(-90 270 121.1)">220</text>
<text x="42.4" y="131.9">+12V</text>
<text x="54.1" y="129.6" transform="rotate(-90 54.1 129.6)">D3</text>
<text x="64.1" y="128">C_bootstrap</text>
<text x="94.9" y="127.3">R19</text>
<text x="99.4" y="131.6">10</text>
<text x="111.1" y="130.8">G</text>
<text x="116.6" y="126.6" transform="rotate(-90 116.6 126.6)">D</text>
<text x="120.8" y="128.4">Q2</text>
<text x="121" y="130.3">IRFZ40</text>
<text x="144.1" y="130.3">GND</text>
<text x="235.5" y="126.5">GND</text>
<text x="49" y="133.7" transform="rotate(-90 49 133.7)">D_bootstrap</text>
<text x="64.5" y="134.2">BHB</text>
<text x="64.5" y="136.8">BHI</text>
<text x="71.2" y="134.2">BHO</text>
<text x="71.5" y="136.8">BHS</text>
<text x="98.7" y="133.6">R11</text>
<text x="107.2" y="137.6" transform="rotate(-90 107.2 137.6)">10k</text>
<text x="109.3" y="137.8" transform="rotate(-90 109.3 137.8)">R15</text>
<text x="116.6" y="134.2" transform="rotate(-90 116.6 134.2)">S</text>
<text x="231.3" y="134.2">U1</text>
<text x="237.8" y="134.2">LM7805CT</text>
<text x="249.9" y="134.4">+5V</text>
<text x="259.6" y="132.2" transform="rotate(-90 259.6 132.2)">D2</text>
<text x="264.7" y="132.8" transform="rotate(-90 264.7 132.8)">LED</text>
<text x="267.3" y="132.2" transform="rotate(-90 267.3 132.2)">D5</text>
<text x="272.3" y="132.8" transform="rotate(-90 272.3 132.8)">LED</text>
<text x="64.5" y="139.3">DIS</text>
<text x="64.5" y="141.9">Vss</text>
<text x="71.5" y="139.3">BLO</text>
<text x="71.7" y="141.9">BLS</text>
<text x="83" y="143.3">+12V</text>
<text x="200.8" y="141">PWR_FLAG</text>
<text x="226.8" y="140.5">C2</text>
<text x="249.7" y="140.5">C5</text>
<text x="259.7" y="143">GND</text>
<text x="267.3" y="143">GND</text>
<text x="64.5" y="144.4">BLI</text>
<text x="64.5" y="146.9">ALI</text>
<text x="64.5" y="149.5">AHI</text>
<text x="71.7" y="149.5">ALS</text>
<text x="71.8" y="144.4">Vdd</text>
<text x="72" y="146.9">Vcc</text>
<text x="114.9" y="146.9">GND</text>
<text x="146.8" y="144.3">C9</text>
<text x="147.5" y="149.4">1000uFx100v</text>
<text x="227.4" y="145.6">0.33 uF</text>
<text x="250.1" y="145.6">0.1 uF</text>
<text x="64.5" y="152">HDEL</text>
<text x="64.5" y="154.6">LDEL</text>
<text x="71.5" y="154.6">AHS</text>
<text x="71.5" y="152">ALO</text>
<text x="116.6" y="152" transform="rotate(-90 116.6 152)">D</text>
<text x="120.8" y="153.8">Q3</text>
<text x="121" y="155.7">IRFZ40</text>
<text x="203.8" y="151.9">GND</text>
<text x="235.5" y="151.9">GND</text>
<text x="44.5" y="161.4" transform="rotate(-90 44.5 161.4)">R5</text>
<text x="45.7" y="161.9" transform="rotate(-90 45.7 161.9)">R18</text>
<text x="47.7" y="160.8" transform="rotate(-90 47.7 160.8)">0</text>
<text x="54.7" y="161.4" transform="rotate(-90 54.7 161.4)">R9</text>
<text x="64.5" y="157.1">AHB</text>
<text x="71.2" y="157.1">AHO</text>
<text x="98.7" y="159">R12</text>
<text x="99.4" y="157">10</text>
<text x="111.1" y="156.2">G</text>
<text x="116.6" y="159.6" transform="rotate(-90 116.6 159.6)">S</text>
<text x="144.1" y="157">GND</text>
<text x="42.5" y="162.2" transform="rotate(-90 42.5 162.2)">100k</text>
<text x="52.6" y="162.2" transform="rotate(-90 52.6 162.2)">100k</text>
<text x="67.9" y="165.9" transform="rotate(-90 67.9 165.9)">C3</text>
<text x="96" y="167.2">0</text>
<text x="107.2" y="163" transform="rotate(-90 107.2 163)">10k</text>
<text x="109.3" y="163.2" transform="rotate(-90 109.3 163.2)">R16</text>
<text x="144" y="164.9">+12V</text>
<text x="45" y="171">GND</text>
<text x="64.1" y="171.1">C_bootstrap</text>
<text x="94.9" y="169.2">R20</text>
<text x="99.4" y="173.5">10</text>
<text x="111.1" y="172.7">G</text>
<text x="116.6" y="168.5" transform="rotate(-90 116.6 168.5)">D</text>
<text x="120.8" y="170.4">Q4</text>
<text x="121" y="172.3">IRFZ40</text>
<text x="140.5" y="171">C7</text>
<text x="153.3" y="171">C10</text>
<text x="43.6" y="175.1">+12V</text>
<text x="50.2" y="179.4" transform="rotate(-90 50.2 179.4)">D_bootstrap</text>
<text x="55.3" y="175.4" transform="rotate(-90 55.3 175.4)">D4</text>
<text x="67.6" y="178.6">0.1uF</text>
<text x="74.4" y="179" transform="rotate(-90 74.4 179)">C14</text>
<text x="98.7" y="175.6">R13</text>
<text x="107.2" y="179.5" transform="rotate(-90 107.2 179.5)">10k</text>
<text x="109.3" y="179.7" transform="rotate(-90 109.3 179.7)">R17</text>
<text x="116.6" y="176.1" transform="rotate(-90 116.6 176.1)">S</text>
<text x="140.9" y="176.1">10uFx16v</text>
<text x="153.4" y="176.1">0.1uF</text>
<text x="144.1" y="183.7">GND</text>
<text x="114.9" y="188.8">GND</text>
</g>
<g font-size="1.4" fill="#840000">
<text x="213.6" y="59.7">2</text>
<text x="220" y="59.7">1</text>
<text x="228.9" y="111.8">1</text>
<text x="245.4" y="111.8">3</text>
<text x="237.2" y="118.7" transform="rotate(-90 237.2 118.7)">2</text>
<text x="261.4" y="128.3" transform="rotate(-90 261.4 128.3)">2</text>
<text x="269" y="128.3" transform="rotate(-90 269 128.3)">2</text>
<text x="228.9" y="137.2">1</text>
<text x="245.4" y="137.2">3</text>
<text x="261.4" y="134.6" transform="rotate(-90 261.4 134.6)">1</text>
<text x="269" y="134.6" transform="rotate(-90 269 134.6)">1</text>
<text x="237.2" y="144.1" transform="rotate(-90 237.2 144.1)">2</text>
</g>
<g font-size="1.4" fill="#008484">
<text x="232.2" y="112.5">IN</text>
<text x="239.8" y="112.5">OUT</text>
<text x="238" y="116.1" transform="rotate(-90 238 116.1)">GND</text>
<text x="232.2" y="137.9">IN</text>
<text x="239.8" y="137.9">OUT</text>
<text x="238" y="141.5" transform="rotate(-90 238 141.5)">GND</text>
</g>
</svg>
